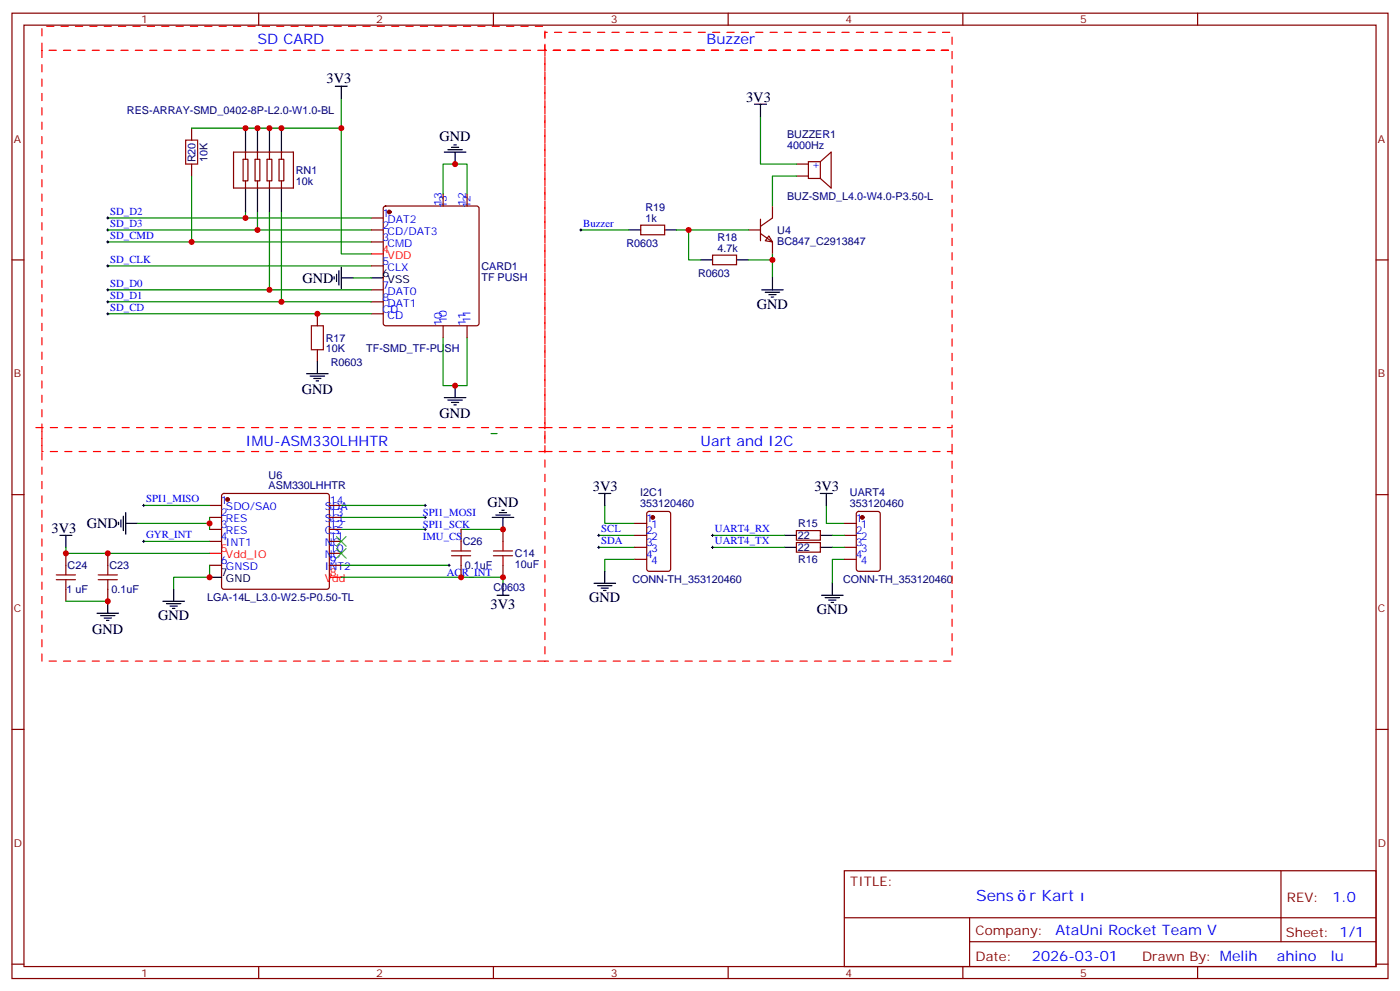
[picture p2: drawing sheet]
<svg xmlns="http://www.w3.org/2000/svg" width="412mm" height="292mm" viewBox="0 0 412 292" stroke-linecap="round" stroke-linejoin="round" font-family="sans-serif">
<g fill="none" stroke="#870000" stroke-width=".35">
<path d="M3.5 3.9h405.4v284.3h-405.4zM7.1 7.4h398.2v277.3h-398.2zM76.2 3.9v3.5M145.3 3.9v3.5M214.5 3.9v3.5M283.6 3.9v3.5M352.8 3.9v3.5M56.4 37.7v3.6M56.4 48.3v3.6M68.8 44.8h17.6v10.6h-17.6zM71.6 46.9h1.4v6.4h-1.4zM72.3 44.8v2.1"/>
<path d="M72.3 53.3v2.1M75.1 46.9h1.5v6.4h-1.5zM75.8 44.8v2.1M75.8 53.3v2.1M78.7 46.9h1.4v6.4h-1.4zM79.4 44.8v2.1M79.4 53.3v2.1M82.2 46.9h1.4v6.4h-1.4zM82.9 44.8v2.1M82.9 53.3v2.1M130.5 57.2v3.5M137.6 57.2v3.5"/>
<path d="M234.6 48.3h3.5M234.6 51.9h3.5M241.7 47.6l3.1-2.8v10.6l-3.1-2.8M241.7 47.6v5M241.7 47.6h-3.6v5h3.6M3.5 76.6h3.6M109.4 64.2h3.5M109.4 67.7h3.5M109.4 71.3h3.5M109.4 78.3h3.5M113.1 60.9l.5-.2h26.8l.5 .2 .2 .5v33.9l-.2 .4-.5 .3h-26.8l-.5-.3-.2-.4v-33.9zM188.7 66.3h7.1v2.8h-7.1z"/>
<path d="M209.9 75.1h7.1v2.9h-7.1zM220.5 67.7h3.5M224 64.6v6.3M224 68.8l3.5 2.5v3.5M226.5 69.5l1 1.8-2.1-.4zM227.5 60.7v3.5l-3.5 2.5M405.3 76.6h3.6M93.5 92.4v3.6M109.4 85.4h3.5M109.4 88.9h3.5M109.4 92.4h3.5M130.5 96v3.5"/>
<path d="M137.6 96v3.5M93.5 103v3.5M3.5 145.7h3.6M61.7 148.9h3.6M61.7 152.4h3.6M61.7 155.9h3.6M61.7 159.5h3.6M65.5 145.6l.5-.3h30.3l.5 .3 .2 .5v26.8l-.2 .5-.5 .2h-30.3l-.5-.3-.2-.4v-26.8zM97 148.9h3.5M97 152.4h3.5M97 155.9h3.5M97 159.5h3.5"/>
<path d="M135.8 155.9v3.6M148.2 155.9v3.6M187 154.2h3.5M187 157.7h3.5M190.7 150.8l.5-.2h5.6l.7 .5 .1 16.5-.5 .6-5.9 .1-.6-.5-.1-16.5zM234.6 156.3h7.1v2.8h-7.1zM234.6 159.8h7.1v2.8h-7.1zM248.7 154.2h3.5M248.7 157.7h3.5M252.5 150.8l.4-.2h5.7l.6 .5 .1 16.5-.5 .6-5.9 .1-.6-.5-.1-16.5zM405.3 145.7h3.6M19.4 163v3.5"/>
<path d="M19.4 173.6v3.5M31.7 163v3.5M31.7 173.6v3.5M61.7 166.5h3.6M97 166.5h3.5M97 163h3.5M135.8 166.5v3.5M148.2 166.5v3.5M187 161.2h3.5M187 164.7h3.5M248.7 161.2h3.5M248.7 164.7h3.5"/>
<path d="M3.5 214.8h3.6M405.3 214.8h3.6M248.7 256.5h156.6v28.2h-156.6zM377.3 256.5v20.9M248.7 270.3h156.5M285.6 277.4h119.6M285.6 270.3v14.1M3.5 284h3.6M76.2 284.7v3.5M145.3 284.7v3.5M214.5 284.7v3.5M283.6 284.7v3.5"/>
<path d="M352.8 284.7v3.5M405.3 284h3.6"/>
</g>
<g fill="#870000" stroke="#870000" stroke-width=".35">
<circle cx="114.7" cy="62.4" r=".53"/>
<circle cx="67" cy="147.1" r=".53"/>
<circle cx="192.3" cy="152.4" r=".53"/>
<circle cx="254" cy="152.4" r=".53"/>
</g>
<path d="M109.4 74.8h3.5M61.7 163h3.6M97 170h3.5" fill="none" stroke="#f00" stroke-width=".35"/>
<g fill="none" stroke="#000" stroke-width=".35">
<path d="M72.3 37.7v7.1M75.8 37.7v7.1M79.4 37.7v7.1M82.9 37.7v7.1M98.8 25.4h3.5M100.5 25.4v3.5M222.2 30.7h3.6M224 30.7v3.5M72.3 55.4v7M75.8 55.4v7M79.4 55.4v7M82.9 55.4v7"/>
<path d="M130.9 44.8h6.3M131.9 44.1h4.3M133 43.4h2.1M133.7 42.7h.7M134.1 44.8v3.5M99.8 79.7v4.3M100.5 78.7v6.3M185.2 67.7h3.5M195.8 67.7h3.5M206.4 76.6h3.5M217 76.6h3.5M98.4 81.5v.7"/>
<path d="M99.1 80.8v2.1M100.5 81.8h3.6M109.4 81.8h3.5M224.4 85.4h6.3M225.4 86.1h4.3M226.5 86.8h2.1M227.2 87.5h.7M227.5 81.8v3.6M90.3 110.1h6.4M91.4 110.8h4.2M92.4 111.5h2.1M93.1 112.2h.7"/>
<path d="M93.5 106.5v3.6M130.9 117.1h6.3M131.9 117.8h4.3M133 118.5h2.1M133.7 119.2h.7M134.1 113.6v3.5M17.6 157.7h3.6M19.4 157.7v3.5M34.9 153.8v.7M35.6 153.1v2.1M36.3 152v4.3M37 154.2h3.6"/>
<path d="M37 151v6.3M145 152.4h6.3M146 151.7h4.3M147.1 151h2.1M147.8 150.3h.7M148.2 152.4v3.5M176.4 145.3h3.5M178.2 145.3v3.6M231.1 157.7h3.5M241.7 157.7h3.5M241.7 145.3h3.5M243.4 145.3v3.6"/>
<path d="M31.7 177.1v3.5M48 177.1h6.3M49 177.8h4.3M50.1 178.5h2.1M50.8 179.2h.7M51.2 173.6v3.5M61.7 170h3.6M146.4 175.3h3.5M148.2 171.8v3.5M175 171.8h6.3M176 172.5h4.3M177.1 173.2h2.1"/>
<path d="M177.8 173.9h.7M178.2 168.3v3.5M231.1 161.2h3.5M241.7 161.2h3.5M242 175.3h6.4M243.1 176h4.2M244.1 176.7h2.1M244.8 177.4h.7M245.2 171.8v3.5M28.6 180.6h6.3M29.6 181.3h4.3M30.7 182h2.1"/>
<path d="M31.4 182.7h.7"/>
</g>
<g fill="none" stroke="#008700" stroke-width=".35">
<path d="M56.4 37.7h44.1M100.5 28.9v8.8M100.5 37.7v37.1h8.9M224 34.2v14.1h10.6M56.4 51.9v19.4M130.5 57.2v-8.9h7.1v8.9M234.6 51.9h-7.1v8.8M31.7 64.2h77.7M31.7 71.3h77.7M31.7 78.3h77.7M31.7 67.7h77.7M72.3 62.4v1.8"/>
<path d="M75.8 62.4v5.3M79.4 62.4v23M82.9 62.4v26.5M171.1 67.7h14.1M199.3 67.7h3.5v8.9h3.6M202.8 67.7h17.7M220.5 76.6h7M227.5 74.8v7M31.7 85.4h77.7M31.7 92.4h77.7M31.7 88.9h77.7M104.1 81.8h5.3"/>
<path d="M130.5 99.5v14.1h7.1v-14.1M144.6 127.7h1.8M40.6 154.2h21.1M42.3 159.5h19.4M42.3 148.9h19.4M61.7 152.4v3.5M100.5 148.9h24.7M100.5 155.9h24.7M100.5 152.4h24.7M135.8 155.9h12.4M176.4 157.7h10.6M178.2 148.9v5.3h8.8"/>
<path d="M209.9 157.7h21.2M243.4 148.9v5.3h5.3M245.2 157.7h3.5M19.4 161.2v1.8h42.3M19.4 177.1h12.3M61.7 166.5v3.5h-10.5v3.6M100.5 170h47.7v1.8M100.5 166.5h31.8M176.4 161.2h10.6M187 164.7h-8.8v3.6M209.9 161.2h21.2M245.2 161.2h3.5"/>
<path d="M248.7 164.7h-3.5v7.1"/>
</g>
<g fill="none" stroke="#a10000" stroke-width=".35">
<path d="M54.7 41.3h3.5v7h-3.5zM91.7 96h3.5v7h-3.5zM135.8 159.5v2.8M148.2 159.5v2.8M16.6 170.7h5.6M16.6 169.3h5.6M19.4 166.5v2.8M19.4 170.7v2.9M28.9 170.7h5.7M28.9 169.3h5.7M31.7 166.5v2.8M31.7 170.7v2.9"/>
<path d="M133 162.3h5.6M133 163.7h5.6M135.8 163.7v2.8M145.3 162.3h5.7M145.3 163.7h5.7M148.2 163.7v2.8"/>
</g>
<g fill="none" stroke="#000" stroke-width=".29">
<path d="M31.4 64.2h.7M31.4 67.7h.7M31.4 71.3h.7M31.4 78.3h.7M31.7 63.9v.7M31.7 67.4v.7M31.7 70.9v.7M31.7 78v.7M170.7 67.7h.7M171.1 67.4v.7M31.4 85.4h.7M31.4 88.9h.7"/>
<path d="M31.4 92.4h.7M31.7 85v.7M31.7 88.5v.8M31.7 92.1v.7M42 159.5h.7M42 148.9h.7M42.3 148.5v.7M42.3 159.1v.7M124.9 148.9h.7M124.9 155.9h.7M124.9 152.4h.7M125.2 148.5v.7"/>
<path d="M125.2 152v.8M125.2 155.6v.7M176 157.7h.7M176.4 157.3v.7M209.5 157.7h.8M209.9 157.3v.7M131.9 166.5h.7M132.3 166.2v.7M176 161.2h.7M176.4 160.9v.7M209.5 161.2h.8M209.9 160.9v.7"/>
</g>
<path d="M99.1 158l2.9 2.9M102 158l-2.9 2.9M99.1 161.6l2.9 2.8M102 161.6l-2.9 2.8" fill="none" stroke="#3c3" stroke-width=".35"/>
<path d="M12.3 14.8v179.9h148.2v-179.9h-148.2v-7h148.2v7M10.6 125.9h149.9v7.1h-148.2v-7.1M160.5 125.9h120v-116.4h-120v5.3h120h-120v111.1M160.5 133h120v61.7h-120M280.5 133v-7.1" fill="none" stroke="#f00" stroke-width=".35" stroke-dasharray="2.1 2.1"/>
<g fill="#c00">
<circle cx="100.5" cy="37.7" r=".88"/>
<circle cx="61.7" cy="170" r=".88"/>
<circle cx="61.7" cy="154.2" r=".88"/>
<circle cx="19.4" cy="163" r=".88"/>
<circle cx="31.8" cy="177.1" r=".88"/>
<circle cx="135.8" cy="170" r=".88"/>
<circle cx="93.5" cy="92.4" r=".88"/>
<circle cx="72.3" cy="37.7" r=".88"/>
<circle cx="82.9" cy="37.7" r=".88"/>
<circle cx="79.4" cy="37.7" r=".88"/>
<circle cx="75.8" cy="37.7" r=".88"/>
<circle cx="75.8" cy="67.7" r=".88"/>
<circle cx="79.4" cy="85.4" r=".88"/>
<circle cx="82.9" cy="88.9" r=".88"/>
<circle cx="148.2" cy="155.9" r=".88"/>
<circle cx="134.1" cy="48.3" r=".88"/>
<circle cx="134.1" cy="113.6" r=".88"/>
<circle cx="56.4" cy="71.3" r=".88"/>
<circle cx="72.3" cy="64.2" r=".88"/>
<circle cx="31.8" cy="163" r=".88"/>
<circle cx="148.2" cy="170" r=".88"/>
<circle cx="227.5" cy="76.6" r=".88"/>
<circle cx="202.8" cy="67.7" r=".88"/>
</g>
<g font-size="4.6" fill="#00f">
<text x="287.5" y="265.3">Sens</text>
<text x="303.2" y="265.3">r Kart</text>
</g>
<g font-size="4.2" fill="#00f">
<text x="75.8" y="13.1">SD CARD</text>
<text x="208.1" y="13.1">Buzzer</text>
<text x="72.3" y="131.2">IMU-ASM330LHHTR</text>
<text x="206.4" y="131.2">Uart and I2C</text>
<text x="392.5" y="265.7">1.0</text>
<text x="310.9" y="275.3">AtaUni Rocket Team V</text>
<text x="304" y="283.1">2026-03-01</text>
<text x="376.1" y="283">ahino</text>
<text x="392" y="283">lu</text>
</g>
<g font-size="4.2">
<text x="96.2" y="24.3">3V3</text>
<text x="219.8" y="30">3V3</text>
<text x="129.5" y="41.6">GND</text>
<text x="89.1" y="83.3">GND</text>
<text x="223" y="91">GND</text>
<text x="88.9" y="116.1">GND</text>
<text x="129.5" y="123.1">GND</text>
<text x="143.6" y="149.2">GND</text>
<text x="174.6" y="144.6">3V3</text>
<text x="239.9" y="144.6">3V3</text>
<text x="25.6" y="155.6">GND</text>
<text x="15.2" y="157">3V3</text>
<text x="144.5" y="179.3">3V3</text>
<text x="173.6" y="177.4">GND</text>
<text x="46.6" y="182.7">GND</text>
<text x="240.6" y="181">GND</text>
<text x="27.2" y="186.7">GND</text>
</g>
<g font-size="3.9" fill="#800">
<text x="250.5" y="261.1">TITLE:</text>
<text x="379.1" y="265.7">REV:</text>
<text x="287.4" y="275.3">Company:</text>
<text x="378.7" y="275.9">Sheet: 1/1</text>
<text x="287.4" y="282.9">Date:</text>
<text x="336.4" y="283">Draw</text>
<text x="346.6" y="283">n By: Melih</text>
</g>
<g font-size="3.2" fill="#800">
<text x="41.6" y="6.9">1</text>
<text x="110.8" y="6.9">2</text>
<text x="179.9" y="6.9">3</text>
<text x="249.1" y="6.9">4</text>
<text x="318.2" y="6.9">5</text>
<text x="4.1" y="42">A</text>
<text x="405.9" y="42">A</text>
<text x="4.1" y="111.1">B</text>
<text x="405.9" y="111.1">B</text>
<text x="4.1" y="180.3">C</text>
<text x="405.9" y="180.3">C</text>
<text x="4.1" y="249.4">D</text>
<text x="405.9" y="249.4">D</text>
<text x="41.6" y="287.7">1</text>
<text x="110.8" y="287.7">2</text>
<text x="179.9" y="287.7">3</text>
<text x="249.1" y="287.7">4</text>
<text x="318.2" y="287.7">5</text>
</g>
<g font-size="3.2" fill="#000080">
<text x="37.4" y="33.6">RES-ARRAY-SMD_0402-8P-L2.0-W1.0-BL</text>
<text x="231.9" y="40.5">BUZZER1</text>
<text x="57.6" y="47.8" transform="rotate(-90 57.6 47.8)">R20</text>
<text x="61.1" y="47.8" transform="rotate(-90 61.1 47.8)">10K</text>
<text x="231.9" y="43.7">4000Hz</text>
<text x="87.1" y="51.2">RN1</text>
<text x="87.1" y="54.4">10k</text>
<text x="231.9" y="58.9">BUZ-SMD_L4.0-W4.0-P3.50-L</text>
<text x="190.2" y="65.3">1k</text>
<text x="190.2" y="62.1">R19</text>
<text x="211.3" y="70.9">R18</text>
<text x="229" y="68.8">U4</text>
<text x="184.5" y="72.7">R0603</text>
<text x="211.3" y="74.1">4.7k</text>
<text x="229" y="72.1">BC847_C2913847</text>
<text x="141.8" y="82.6">TF PUSH</text>
<text x="141.8" y="79.5">CARD1</text>
<text x="205.7" y="81.5">R0603</text>
<text x="96" y="100.6">R17</text>
<text x="96" y="103.8">10K</text>
<text x="97.5" y="107.7">R0603</text>
<text x="107.9" y="103.7">TF-SMD_TF-PUSH</text>
<text x="79.1" y="141">U6</text>
<text x="79.1" y="144.1">ASM330LHHTR</text>
<text x="188.6" y="149.4">353120460</text>
<text x="188.6" y="146.2">I2C1</text>
<text x="250.4" y="149.4">353120460</text>
<text x="250.4" y="146.2">UART4</text>
<text x="235.1" y="155.3">R15</text>
<text x="136.3" y="160.6">C26</text>
<text x="235.1" y="158.8">22</text>
<text x="19.9" y="167.6">C24</text>
<text x="32.3" y="167.6">C23</text>
<text x="136.9" y="167.7">0.1uF</text>
<text x="151.7" y="167.3">10uF</text>
<text x="151.7" y="164.1">C14</text>
<text x="235.1" y="162.4">22</text>
<text x="235.1" y="165.9">R16</text>
<text x="186.3" y="171.8">CONN-TH_353120460</text>
<text x="248.4" y="171.8">CONN-TH_353120460</text>
<text x="19.6" y="174.7">1 uF</text>
<text x="32.8" y="174.7">0.1uF</text>
<text x="61" y="177.1">LGA-14L_L3.0-W2.5-P0.50-TL</text>
<text x="145.3" y="174.1">C0603</text>
</g>
<g font-size="3.2" fill="#00f">
<text x="239.2" y="49.4">+</text>
<text x="32.5" y="63.4">SD_D2</text>
<text x="112.7" y="63.9">1</text>
<text x="114.2" y="65.6">DAT2</text>
<text x="130.2" y="60.7" transform="rotate(-90 130.2 60.7)">13</text>
<text x="131.6" y="61.4" transform="rotate(-90 131.6 61.4)">13</text>
<text x="137.2" y="60.7" transform="rotate(-90 137.2 60.7)">12</text>
<text x="138.6" y="61.4" transform="rotate(-90 138.6 61.4)">12</text>
<text x="32.5" y="66.9">SD_D3</text>
<text x="32.5" y="70.4">SD_CMD</text>
<text x="112.7" y="67.4">2</text>
<text x="112.7" y="70.9">3</text>
<text x="114.2" y="69.1">CD/DAT3</text>
<text x="171.8" y="66.9">Buzzer</text>
<text x="32.5" y="77.5">SD_CLK</text>
<text x="112.7" y="78">5</text>
<text x="114.2" y="72.7">CMD</text>
<text x="114.2" y="79.7">CLX</text>
<text x="32.5" y="84.5">SD_D0</text>
<text x="32.5" y="88.1">SD_D1</text>
<text x="112.7" y="85">7</text>
<text x="112.7" y="88.5">8</text>
<text x="114.2" y="86.8">DAT0</text>
<text x="32.5" y="91.6">SD_CD</text>
<text x="112.7" y="92.1">CD</text>
<text x="114.2" y="90.3">DAT1</text>
<text x="114.2" y="93.8">CD</text>
<text x="130.2" y="96" transform="rotate(-90 130.2 96)">10</text>
<text x="131.6" y="95.3" transform="rotate(-90 131.6 95.3)">10</text>
<text x="137.2" y="96" transform="rotate(-90 137.2 96)">11</text>
<text x="138.6" y="95.3" transform="rotate(-90 138.6 95.3)">11</text>
<text x="43" y="148">SPI1_MISO</text>
<text x="65.1" y="148.5">1</text>
<text x="97.2" y="148.5">14</text>
<text x="65.1" y="152">2</text>
<text x="65.1" y="155.6">3</text>
<text x="66.6" y="150.3">SDO/SA0</text>
<text x="66.6" y="153.8">RES</text>
<text x="95.7" y="153.8">SCL</text>
<text x="95.7" y="150.3">SDA</text>
<text x="97.2" y="155.6">12</text>
<text x="97.2" y="152">13</text>
<text x="124.5" y="155.5">SPI1_SCK</text>
<text x="124.5" y="152">SPI1_MOSI</text>
<text x="190.3" y="153.8">1</text>
<text x="191.8" y="155.6">1</text>
<text x="252.1" y="153.8">1</text>
<text x="253.5" y="155.6">1</text>
<text x="43" y="158.6">GYR_INT</text>
<text x="65.1" y="159.1">4</text>
<text x="66.6" y="157.3">RES</text>
<text x="66.6" y="160.9">INT1</text>
<text x="95.7" y="160.9">NC</text>
<text x="95.7" y="157.3">CS</text>
<text x="97.2" y="159.1">11</text>
<text x="124.5" y="159.1">IMU_CS</text>
<text x="177.1" y="156.8">SCL</text>
<text x="177.1" y="160.3">SDA</text>
<text x="190.3" y="157.3">2</text>
<text x="190.3" y="160.9">3</text>
<text x="191.8" y="159.1">2</text>
<text x="210.6" y="156.8">UART4_RX</text>
<text x="210.6" y="160.3">UART4_TX</text>
<text x="252.1" y="157.3">2</text>
<text x="252.1" y="160.9">3</text>
<text x="253.5" y="159.1">2</text>
<text x="65.1" y="166.2">6</text>
<text x="66.6" y="167.9">GNSD</text>
<text x="95.7" y="167.9">INT2</text>
<text x="95.7" y="164.4">NC</text>
<text x="97.2" y="166.2">9</text>
<text x="97.2" y="162.6">10</text>
<text x="190.3" y="164.4">4</text>
<text x="191.8" y="162.6">3</text>
<text x="191.8" y="166.2">4</text>
<text x="252.1" y="164.4">4</text>
<text x="253.5" y="162.6">3</text>
<text x="253.5" y="166.2">4</text>
<text x="131.6" y="169.7">ACR_INT</text>
</g>
<g font-size="3.2" fill="#f00">
<text x="112.7" y="74.4">4</text>
<text x="114.2" y="76.2">VDD</text>
<text x="65.1" y="162.6">5</text>
<text x="66.6" y="164.4">Vdd_IO</text>
<text x="95.7" y="171.5">Vdd</text>
<text x="97.2" y="169.7">8</text>
</g>
<g font-size="3.2">
<text x="112.7" y="81.5">6</text>
<text x="114.2" y="83.3">VSS</text>
<text x="65.1" y="169.7">7</text>
<text x="66.6" y="171.5">GND</text>
</g>
</svg>
